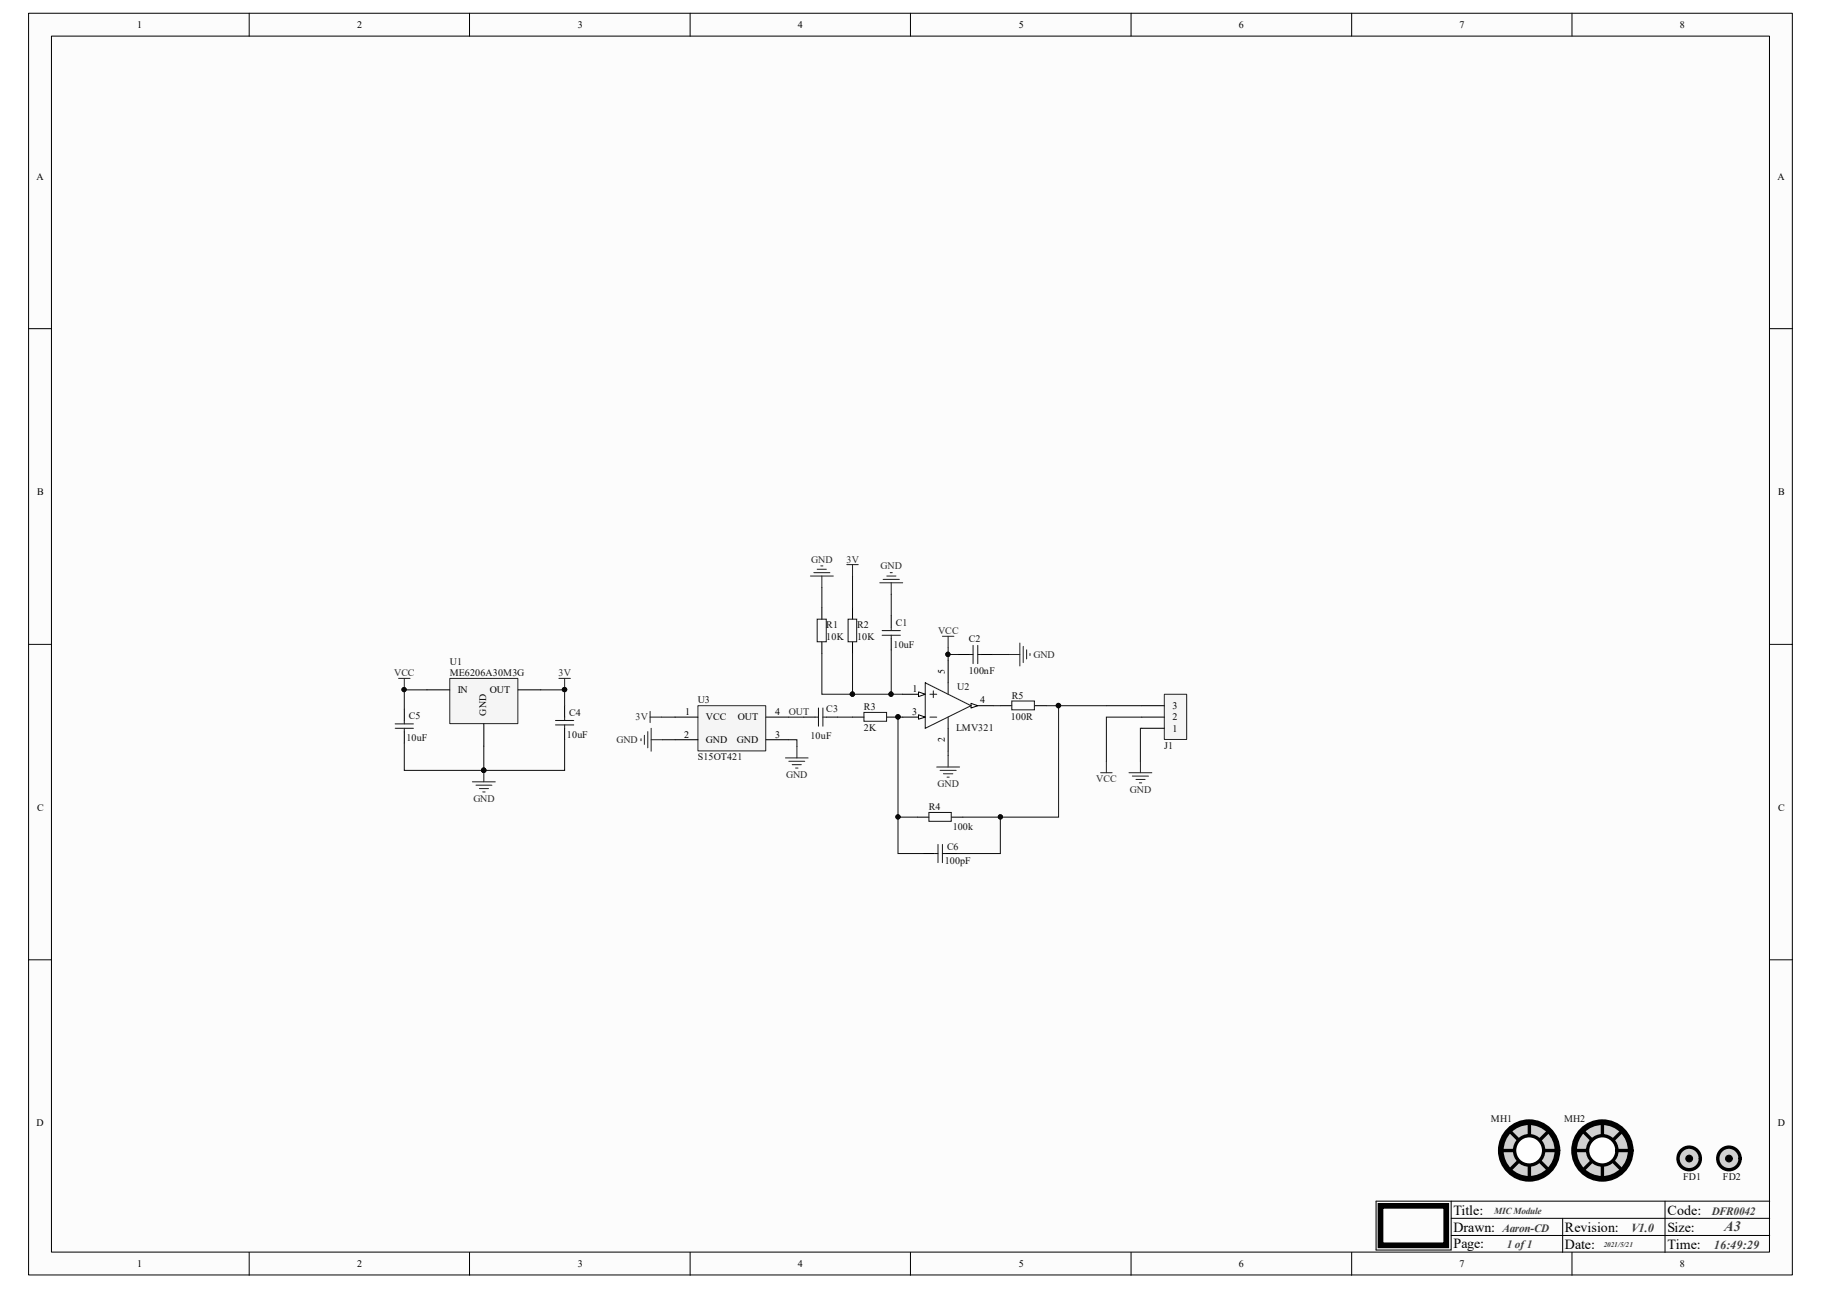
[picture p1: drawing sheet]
<svg xmlns="http://www.w3.org/2000/svg" width="297mm" height="210mm" viewBox="0 0 297 210" stroke-linecap="round" stroke-linejoin="round" font-family="sans-serif">
<path d="M4.7 2.2h287.3v205.5h-287.3z" fill="#fcfcfc"/>
<path d="M4.7 2.2h287.3v205.5h-287.3z" fill="none" stroke="#000" stroke-width=".16"/>
<path d="M8.4 5.9h279.9v198.1h-279.9z" fill="#fcfcfc"/>
<g fill="none" stroke="#000" stroke-width=".16">
<path d="M8.4 5.9h279.9v198.1h-279.9zM40.6 2.2v3.7M76.5 2.2v3.7M112.4 2.2v3.7M148.3 2.2v3.7M184.3 2.2v3.7M220.2 2.2v3.7M256.1 2.2v3.7M4.7 53.6h3.7M288.3 53.6h3.8M4.7 105h3.7M288.3 105h3.8"/>
<path d="M4.7 156.4h3.7M288.3 156.4h3.8M236.4 198.5h51.9M254.6 198.5v5.5M271.3 195.7v8.3M40.6 204v3.8M76.5 204v3.8M112.4 204v3.8M148.3 204v3.8M184.3 204v3.8M220.2 204v3.8M236.4 201.3h51.9"/>
<path d="M256.1 204v3.8"/>
</g>
<path d="M236.4 195.7v8h-12.2v-8h64.1" fill="none" stroke="#000" stroke-width=".17"/>
<path d="M224.9 196.5h10.7v6.4h-10.7z" fill="none" stroke="#000" stroke-width=".93"/>
<circle cx="275.2" cy="188.7" r="1.83" fill="#d0d0d0"/>
<circle cx="275.2" cy="188.7" r="1.83" fill="none" stroke="#000" stroke-width=".55"/>
<circle cx="275.2" cy="188.8" r=".55" fill="#000"/>
<circle cx="275.2" cy="188.8" r=".55" fill="none" stroke="#000" stroke-width=".17"/>
<circle cx="281.7" cy="188.7" r="1.83" fill="#d0d0d0"/>
<circle cx="281.7" cy="188.7" r="1.83" fill="none" stroke="#000" stroke-width=".55"/>
<circle cx="281.7" cy="188.8" r=".55" fill="#000"/>
<circle cx="281.7" cy="188.8" r=".55" fill="none" stroke="#000" stroke-width=".17"/>
<circle cx="249.1" cy="187.5" r="4.6" fill="#d0d0d0"/>
<circle cx="249.1" cy="187.5" r="4.6" fill="none" stroke="#000" stroke-width=".93"/>
<path d="M244.7 187.5h8.9M246 184.3l6.3 6.3M249.2 183v8.9M252.3 184.3l-6.3 6.3" fill="none" stroke="#000" stroke-width=".55"/>
<circle cx="249.1" cy="187.4" r="2.38" fill="#fefefe"/>
<circle cx="249.1" cy="187.4" r="2.38" fill="none" stroke="#000" stroke-width=".55"/>
<circle cx="261.1" cy="187.5" r="4.6" fill="#d0d0d0"/>
<circle cx="261.1" cy="187.5" r="4.6" fill="none" stroke="#000" stroke-width=".93"/>
<path d="M256.6 187.5h8.9M257.9 184.3l6.3 6.3M261.1 183v8.9M264.2 184.3l-6.3 6.3" fill="none" stroke="#000" stroke-width=".55"/>
<circle cx="261.1" cy="187.4" r="2.38" fill="#fefefe"/>
<circle cx="261.1" cy="187.4" r="2.38" fill="none" stroke="#000" stroke-width=".55"/>
<path d="M64.9 110.5h1.9M65.9 110.5v1.9" fill="none" stroke="#262626" stroke-width=".17"/>
<circle cx="65.8" cy="112.4" r=".34" fill="#0e0e0e"/>
<circle cx="65.8" cy="112.4" r=".34" fill="none" stroke="#0e0e0e" stroke-width=".16"/>
<path d="M91.1 110.5h1.8M92 110.5v1.9" fill="none" stroke="#262626" stroke-width=".17"/>
<circle cx="92" cy="112.4" r=".35" fill="#0e0e0e"/>
<circle cx="92" cy="112.4" r=".35" fill="none" stroke="#0e0e0e" stroke-width=".16"/>
<path d="M73.3 110.5h11.1v7.4h-11.1z" fill="#f5f5f5"/>
<path d="M73.3 110.5h11.1v7.4h-11.1z" fill="none" stroke="#262626" stroke-width=".16"/>
<path d="M65.9 115.5v1.9M65.9 119.2v1.9M69.6 112.4h3.7M78.8 117.9v3.7M84.4 112.4h3.7M92 115v1.8M92 118.7v1.8" fill="none" stroke="#000" stroke-width=".17"/>
<path d="M64.4 118.7h3M64.4 117.9h3M65.9 117.4v.5M65.9 118.7v.5M90.5 118.1h3M90.5 117.4h3M92 116.8v.6M92 118.1v.6" fill="none" stroke="#1c1c1c" stroke-width=".17"/>
<path d="M77 127.4h3.7M77.6 127.9h2.5M78.1 128.5h1.5M78.7 129h.3M78.8 125.5v1.9" fill="none" stroke="#262626" stroke-width=".17"/>
<circle cx="78.8" cy="125.5" r=".36" fill="#0e0e0e"/>
<circle cx="78.8" cy="125.5" r=".36" fill="none" stroke="#0e0e0e" stroke-width=".16"/>
<path d="M153.5 103.7h1.9M154.5 103.7v1.8" fill="none" stroke="#262626" stroke-width=".17"/>
<path d="M147.1 113.1h3.6M154.5 107.6v3.7M154.5 118.7v3.7" fill="none" stroke="#000" stroke-width=".17"/>
<path d="M149.6 112.7l1.1 .4-1.1 .4z" fill="#fcfcfc"/>
<path d="M149.6 112.7l1.1 .4-1.1 .4z" fill="none" stroke="#000" stroke-width=".16"/>
<path d="M147.1 116.8h3.6" fill="none" stroke="#000" stroke-width=".17"/>
<path d="M149.6 116.5l1.1 .3-1.1 .4z" fill="#fcfcfc"/>
<path d="M149.6 116.5l1.1 .3-1.1 .4z" fill="none" stroke="#000" stroke-width=".16"/>
<path d="M158.2 115h3.7" fill="none" stroke="#000" stroke-width=".17"/>
<path d="M158.2 114.6l1.1 .4-1.1 .4z" fill="#fcfcfc"/>
<path d="M158.2 114.6l1.1 .4-1.1 .4z" fill="none" stroke="#000" stroke-width=".16"/>
<path d="M150.7 111.3l7.5 3.7-7.5 3.7zM151.5 116.8h1.1M151.5 113.1h1.1M152.1 112.6v1.1M154.5 111.3v1.8M154.5 116.8v1.9" fill="none" stroke="#1c1c1c" stroke-width=".17"/>
<path d="M189.7 113.1h3.6v7.4h-3.6z" fill="#f5f5f5"/>
<path d="M189.7 113.1h3.6v7.4h-3.6z" fill="none" stroke="#262626" stroke-width=".16"/>
<path d="M130.9 116.8h1.9M134.6 116.8h1.9M138.9 116.8h1.9M144.5 116.8h1.8M186 118.7h3.7M186 116.8h3.7M186 115h3.7" fill="none" stroke="#000" stroke-width=".17"/>
<path d="M152.6 125h3.7M153.2 125.5h2.6M153.7 126.1h1.5M154.3 126.6h.3M154.5 123.1v1.9M179.3 125.9h1.9M180.3 124v1.9M183.9 125.9h3.8M184.5 126.4h2.6M185.1 127h1.5M185.6 127.6h.4M185.8 124v1.9" fill="none" stroke="#262626" stroke-width=".17"/>
<path d="M132.8 116.8h.5M133.3 115.4v2.9M134.1 115.4v2.9M134.1 116.8h.5" fill="none" stroke="#1c1c1c" stroke-width=".17"/>
<circle cx="146.3" cy="116.8" r=".35" fill="#0e0e0e"/>
<circle cx="146.3" cy="116.8" r=".35" fill="none" stroke="#0e0e0e" stroke-width=".16"/>
<path d="M140.8 116.1h3.6v1.4h-3.6z" fill="none" stroke="#1c1c1c" stroke-width=".17"/>
<circle cx="146.3" cy="116.8" r=".35" fill="#0e0e0e"/>
<circle cx="146.3" cy="116.8" r=".35" fill="none" stroke="#0e0e0e" stroke-width=".16"/>
<g fill="none" stroke="#000" stroke-width=".17">
<path d="M133.9 99v1.9M138.9 99v1.9M133.9 104.6v1.9M138.9 104.6v1.9M145.2 100.3v1.9M145.2 104.1v1.8M156.1 106.6h1.9M159.9 106.6h1.8M163 115h1.8M168.6 115h1.8M149.5 133.1h1.8M150.4 139.1h1.8"/>
<path d="M154.1 139.1h1.9M155 133.1h1.9"/>
</g>
<g fill="none" stroke="#1c1c1c" stroke-width=".17">
<path d="M133.1 100.9h1.5v3.7h-1.5zM138.2 100.9h1.4v3.7h-1.4zM143.7 103.5h3M143.7 102.7h3M145.2 102.2v.5M145.2 103.5v.6M158 106.6h.5M158.5 105.2v2.9M159.3 105.2v2.9M159.3 106.6h.6M164.8 114.2h3.7v1.5h-3.7zM151.3 132.4h3.7v1.4h-3.7z"/>
<path d="M152.2 139.1h.6M152.8 137.6v2.9M153.5 137.6v2.9M153.5 139.1h.6"/>
</g>
<g fill="none" stroke="#262626" stroke-width=".17">
<path d="M132 93.9h3.8M132.6 93.3h2.6M133.1 92.8h1.5M133.7 92.2h.4M133.9 93.9v1.8M138 92h1.8M138.9 92v1.9M143.3 95h3.8M143.9 94.4h2.6M144.5 93.9h1.5M145 93.3h.4M145.2 95v1.8"/>
<path d="M164.3 106.6h1.9M166.2 104.8v3.7M166.7 105.3v2.6M167.3 105.9v1.5M167.8 106.5v.3"/>
</g>
<path d="M113.7 115h11.1v7.3h-11.1z" fill="#f5f5f5"/>
<path d="M113.7 115h11.1v7.3h-11.1z" fill="none" stroke="#262626" stroke-width=".16"/>
<path d="M110 116.8h3.7M124.8 116.8h3.7M110 120.5h3.7M124.8 120.5h3.7" fill="none" stroke="#000" stroke-width=".17"/>
<path d="M105 119.8v1.5M105.5 119.2v2.6M105.9 115.9v1.8M105.9 116.8h1.8M106.1 118.7v3.7M104.4 120.4v.3M106.1 120.5h1.8M128 123.5h3.7M128.5 124h2.6M129.1 124.6h1.5M129.6 125.1h.4M129.8 121.6v1.9" fill="none" stroke="#262626" stroke-width=".17"/>
<path d="M88.1 112.4h3.9v2.6" fill="none" stroke="#151515" stroke-width=".17"/>
<circle cx="92" cy="112.4" r=".35" fill="#0e0e0e"/>
<circle cx="92" cy="112.4" r=".35" fill="none" stroke="#0e0e0e" stroke-width=".16"/>
<path d="M69.6 112.4h-3.7v3.1" fill="none" stroke="#151515" stroke-width=".17"/>
<circle cx="65.8" cy="112.4" r=".34" fill="#0e0e0e"/>
<circle cx="65.8" cy="112.4" r=".34" fill="none" stroke="#0e0e0e" stroke-width=".16"/>
<path d="M78.8 121.6v3.9" fill="none" stroke="#151515" stroke-width=".17"/>
<circle cx="78.8" cy="125.5" r=".36" fill="#0e0e0e"/>
<circle cx="78.8" cy="125.5" r=".36" fill="none" stroke="#0e0e0e" stroke-width=".16"/>
<path d="M180.3 115h5.7" fill="none" stroke="#0e0e0e" stroke-width=".17"/>
<path d="M133.9 95.7v3.3M145.2 113.1h1.9M186 116.8h-5.7v7.2M186 118.7h-.2v5.3M154.5 122.4v.7" fill="none" stroke="#151515" stroke-width=".17"/>
<circle cx="145.2" cy="113.1" r=".35" fill="#0e0e0e"/>
<circle cx="145.2" cy="113.1" r=".35" fill="none" stroke="#0e0e0e" stroke-width=".16"/>
<path d="M138.9 93.9v5.1M145.2 96.8v3.5M156.1 106.6h-1.6v1" fill="none" stroke="#151515" stroke-width=".17"/>
<circle cx="154.4" cy="106.6" r=".35" fill="#0e0e0e"/>
<circle cx="154.4" cy="106.6" r=".35" fill="none" stroke="#0e0e0e" stroke-width=".16"/>
<path d="M154.5 105.5v1.1" fill="none" stroke="#151515" stroke-width=".17"/>
<circle cx="154.4" cy="106.6" r=".35" fill="#0e0e0e"/>
<circle cx="154.4" cy="106.6" r=".35" fill="none" stroke="#0e0e0e" stroke-width=".16"/>
<path d="M161.7 106.6h2.6M156.9 133.1h6.1v6h-7" fill="none" stroke="#151515" stroke-width=".17"/>
<circle cx="163" cy="133.1" r=".35" fill="#0e0e0e"/>
<circle cx="163" cy="133.1" r=".35" fill="none" stroke="#0e0e0e" stroke-width=".16"/>
<path d="M147.1 116.8h-.8v16.3h3.2" fill="none" stroke="#151515" stroke-width=".17"/>
<circle cx="146.3" cy="133.1" r=".35" fill="#0e0e0e"/>
<circle cx="146.3" cy="133.1" r=".35" fill="none" stroke="#0e0e0e" stroke-width=".16"/>
<circle cx="146.3" cy="116.8" r=".35" fill="#0e0e0e"/>
<circle cx="146.3" cy="116.8" r=".35" fill="none" stroke="#0e0e0e" stroke-width=".16"/>
<path d="M146.3 133.1v6h4.1" fill="none" stroke="#151515" stroke-width=".17"/>
<circle cx="146.3" cy="133.1" r=".35" fill="#0e0e0e"/>
<circle cx="146.3" cy="133.1" r=".35" fill="none" stroke="#0e0e0e" stroke-width=".16"/>
<path d="M138.9 106.5v6.6" fill="none" stroke="#151515" stroke-width=".17"/>
<circle cx="138.9" cy="113.1" r=".36" fill="#0e0e0e"/>
<circle cx="138.9" cy="113.1" r=".36" fill="none" stroke="#0e0e0e" stroke-width=".16"/>
<path d="M92 120.5v5h-26.1v-4.4" fill="none" stroke="#151515" stroke-width=".17"/>
<circle cx="78.8" cy="125.5" r=".36" fill="#0e0e0e"/>
<circle cx="78.8" cy="125.5" r=".36" fill="none" stroke="#0e0e0e" stroke-width=".16"/>
<path d="M145.2 105.9v7.2h-11.3v-6.6" fill="none" stroke="#151515" stroke-width=".17"/>
<circle cx="145.2" cy="113.1" r=".35" fill="#0e0e0e"/>
<circle cx="145.2" cy="113.1" r=".35" fill="none" stroke="#0e0e0e" stroke-width=".16"/>
<circle cx="138.9" cy="113.1" r=".36" fill="#0e0e0e"/>
<circle cx="138.9" cy="113.1" r=".36" fill="none" stroke="#0e0e0e" stroke-width=".16"/>
<path d="M161.9 115h1.1M170.4 115h9.9" fill="none" stroke="#151515" stroke-width=".17"/>
<circle cx="172.4" cy="115" r=".36" fill="#0e0e0e"/>
<circle cx="172.4" cy="115" r=".36" fill="none" stroke="#0e0e0e" stroke-width=".16"/>
<path d="M172.5 115v18.1h-9.5" fill="none" stroke="#151515" stroke-width=".17"/>
<circle cx="163" cy="133.1" r=".35" fill="#0e0e0e"/>
<circle cx="163" cy="133.1" r=".35" fill="none" stroke="#0e0e0e" stroke-width=".16"/>
<circle cx="172.4" cy="115" r=".36" fill="#0e0e0e"/>
<circle cx="172.4" cy="115" r=".36" fill="none" stroke="#0e0e0e" stroke-width=".16"/>
<path d="M107.7 116.8h2.3M128.5 116.8h2.4M136.5 116.8h2.4M107.9 120.5h2.1M128.5 120.5h1.3v1.1" fill="none" stroke="#151515" stroke-width=".17"/>
<g font-size="2.3">
<text x="236.8" y="197.9">Title:</text>
<text x="271.7" y="197.9">Code:</text>
<text x="236.8" y="200.7">Drawn:</text>
<text x="236.8" y="203.3">Page:</text>
<text x="255" y="203.5">Date:</text>
<text x="255" y="200.7">Revision:</text>
<text x="271.7" y="200.7">Size:</text>
<text x="271.7" y="203.5">Time:</text>
</g>
<text font-size="2.3" fill="#3d3d3d" x="280.9" y="200.6">A3</text>
<g font-size="2" fill="#3d3d3d">
<text x="265.7" y="200.7">V1.0</text>
<text x="279.2" y="203.5">16:49:29</text>
</g>
<g font-size="1.8" fill="#3d3d3d">
<text x="278.9" y="197.9">DFR0042</text>
<text x="244.8" y="200.7">Aaron-CD</text>
<text x="245.5" y="203.3">1 of 1</text>
</g>
<g font-size="1.6">
<text x="22.4" y="4.6">1</text>
<text x="58.2" y="4.6">2</text>
<text x="94.2" y="4.6">3</text>
<text x="130" y="4.6">4</text>
<text x="166" y="4.6">5</text>
<text x="201.8" y="4.6">6</text>
<text x="237.8" y="4.6">7</text>
<text x="273.7" y="4.6">8</text>
<text x="5.9" y="29.3">A</text>
<text x="289.6" y="29.3">A</text>
<text x="6.1" y="80.7">B</text>
<text x="289.7" y="80.7">B</text>
<text x="74.6" y="112.9">IN</text>
<text x="79.8" y="112.9">OUT</text>
<text x="148.7" y="112.7">1</text>
<text x="153.9" y="109.8" transform="rotate(-90 153.9 109.8)">5</text>
<text x="79.2" y="116.6" transform="rotate(-90 79.2 116.6)">GND</text>
<text x="111.6" y="116.5">1</text>
<text x="115" y="117.4">VCC</text>
<text x="120.2" y="117.4">OUT</text>
<text x="126.3" y="116.5">4</text>
<text x="148.6" y="116.5">3</text>
<text x="159.7" y="114.6">4</text>
<text x="191" y="119.3">1</text>
<text x="191" y="117.4">2</text>
<text x="191" y="115.5">3</text>
<text x="111.5" y="120.2">2</text>
<text x="115" y="121.1">GND</text>
<text x="120.1" y="121.1">GND</text>
<text x="126.3" y="120.2">3</text>
<text x="153.9" y="120.9" transform="rotate(-90 153.9 120.9)">2</text>
<text x="6.1" y="132.1">C</text>
<text x="289.7" y="132.1">C</text>
<text x="6" y="183.5">D</text>
<text x="289.6" y="183.5">D</text>
<text x="22.4" y="206.5">1</text>
<text x="58.2" y="206.5">2</text>
<text x="94.2" y="206.5">3</text>
<text x="130" y="206.5">4</text>
<text x="166" y="206.5">5</text>
<text x="201.8" y="206.5">6</text>
<text x="237.8" y="206.5">7</text>
<text x="273.7" y="206.5">8</text>
</g>
<g font-size="1.6" fill="#262626">
<text x="132.2" y="91.7">GND</text>
<text x="137.9" y="91.7">3V</text>
<text x="143.5" y="92.8">GND</text>
<text x="152.8" y="103.3">VCC</text>
<text x="168.4" y="107.2">GND</text>
<text x="64.2" y="110.2">VCC</text>
<text x="91" y="110.2">3V</text>
<text x="103.5" y="117.4">3V</text>
<text x="128.5" y="116.5">OUT</text>
<text x="100.4" y="121.1">GND</text>
<text x="77.1" y="130.7">GND</text>
<text x="128.1" y="126.8">GND</text>
<text x="152.7" y="128.3">GND</text>
<text x="178.6" y="127.3">VCC</text>
<text x="184.1" y="129.2">GND</text>
</g>
<g font-size="1.6" fill="#0e0e0e">
<text x="134.6" y="104.2">10K</text>
<text x="134.6" y="102.4">R1</text>
<text x="139.7" y="104.2">10K</text>
<text x="139.7" y="102.4">R2</text>
<text x="145.6" y="105.5">10uF</text>
<text x="146" y="102">C1</text>
<text x="157.8" y="104.6">C2</text>
<text x="73.3" y="110.2">ME6206A30M3G</text>
<text x="73.3" y="108.3">U1</text>
<text x="156" y="112.4">U2</text>
<text x="157.8" y="109.8">100nF</text>
<text x="164.8" y="113.9">R5</text>
<text x="66.6" y="117.2">C5</text>
<text x="92.8" y="116.6">C4</text>
<text x="113.7" y="114.6">U3</text>
<text x="134.6" y="116.1">C3</text>
<text x="140.8" y="119">2K</text>
<text x="140.8" y="115.7">R3</text>
<text x="155.8" y="119">LMV321</text>
<text x="164.7" y="117.4">100R</text>
<text x="66.2" y="120.7">10uF</text>
<text x="92.4" y="120.2">10uF</text>
<text x="113.7" y="123.9">S15OT421</text>
<text x="132" y="120.4">10uF</text>
<text x="189.7" y="122">J1</text>
<text x="151.3" y="132">R4</text>
<text x="155.2" y="135.2">100k</text>
<text x="153.9" y="140.7">100pF</text>
<text x="154.3" y="138.5">C6</text>
<text x="242.9" y="182.8">MH1</text>
<text x="254.8" y="182.8">MH2</text>
<text x="274.2" y="192.2">FD1</text>
<text x="280.7" y="192.2">FD2</text>
</g>
<text font-size="1.5" fill="#3d3d3d" x="243.5" y="197.8">MIC Module</text>
<text font-size="1.2" fill="#3d3d3d" x="261.3" y="203.2">2021/5/21</text>
</svg>
